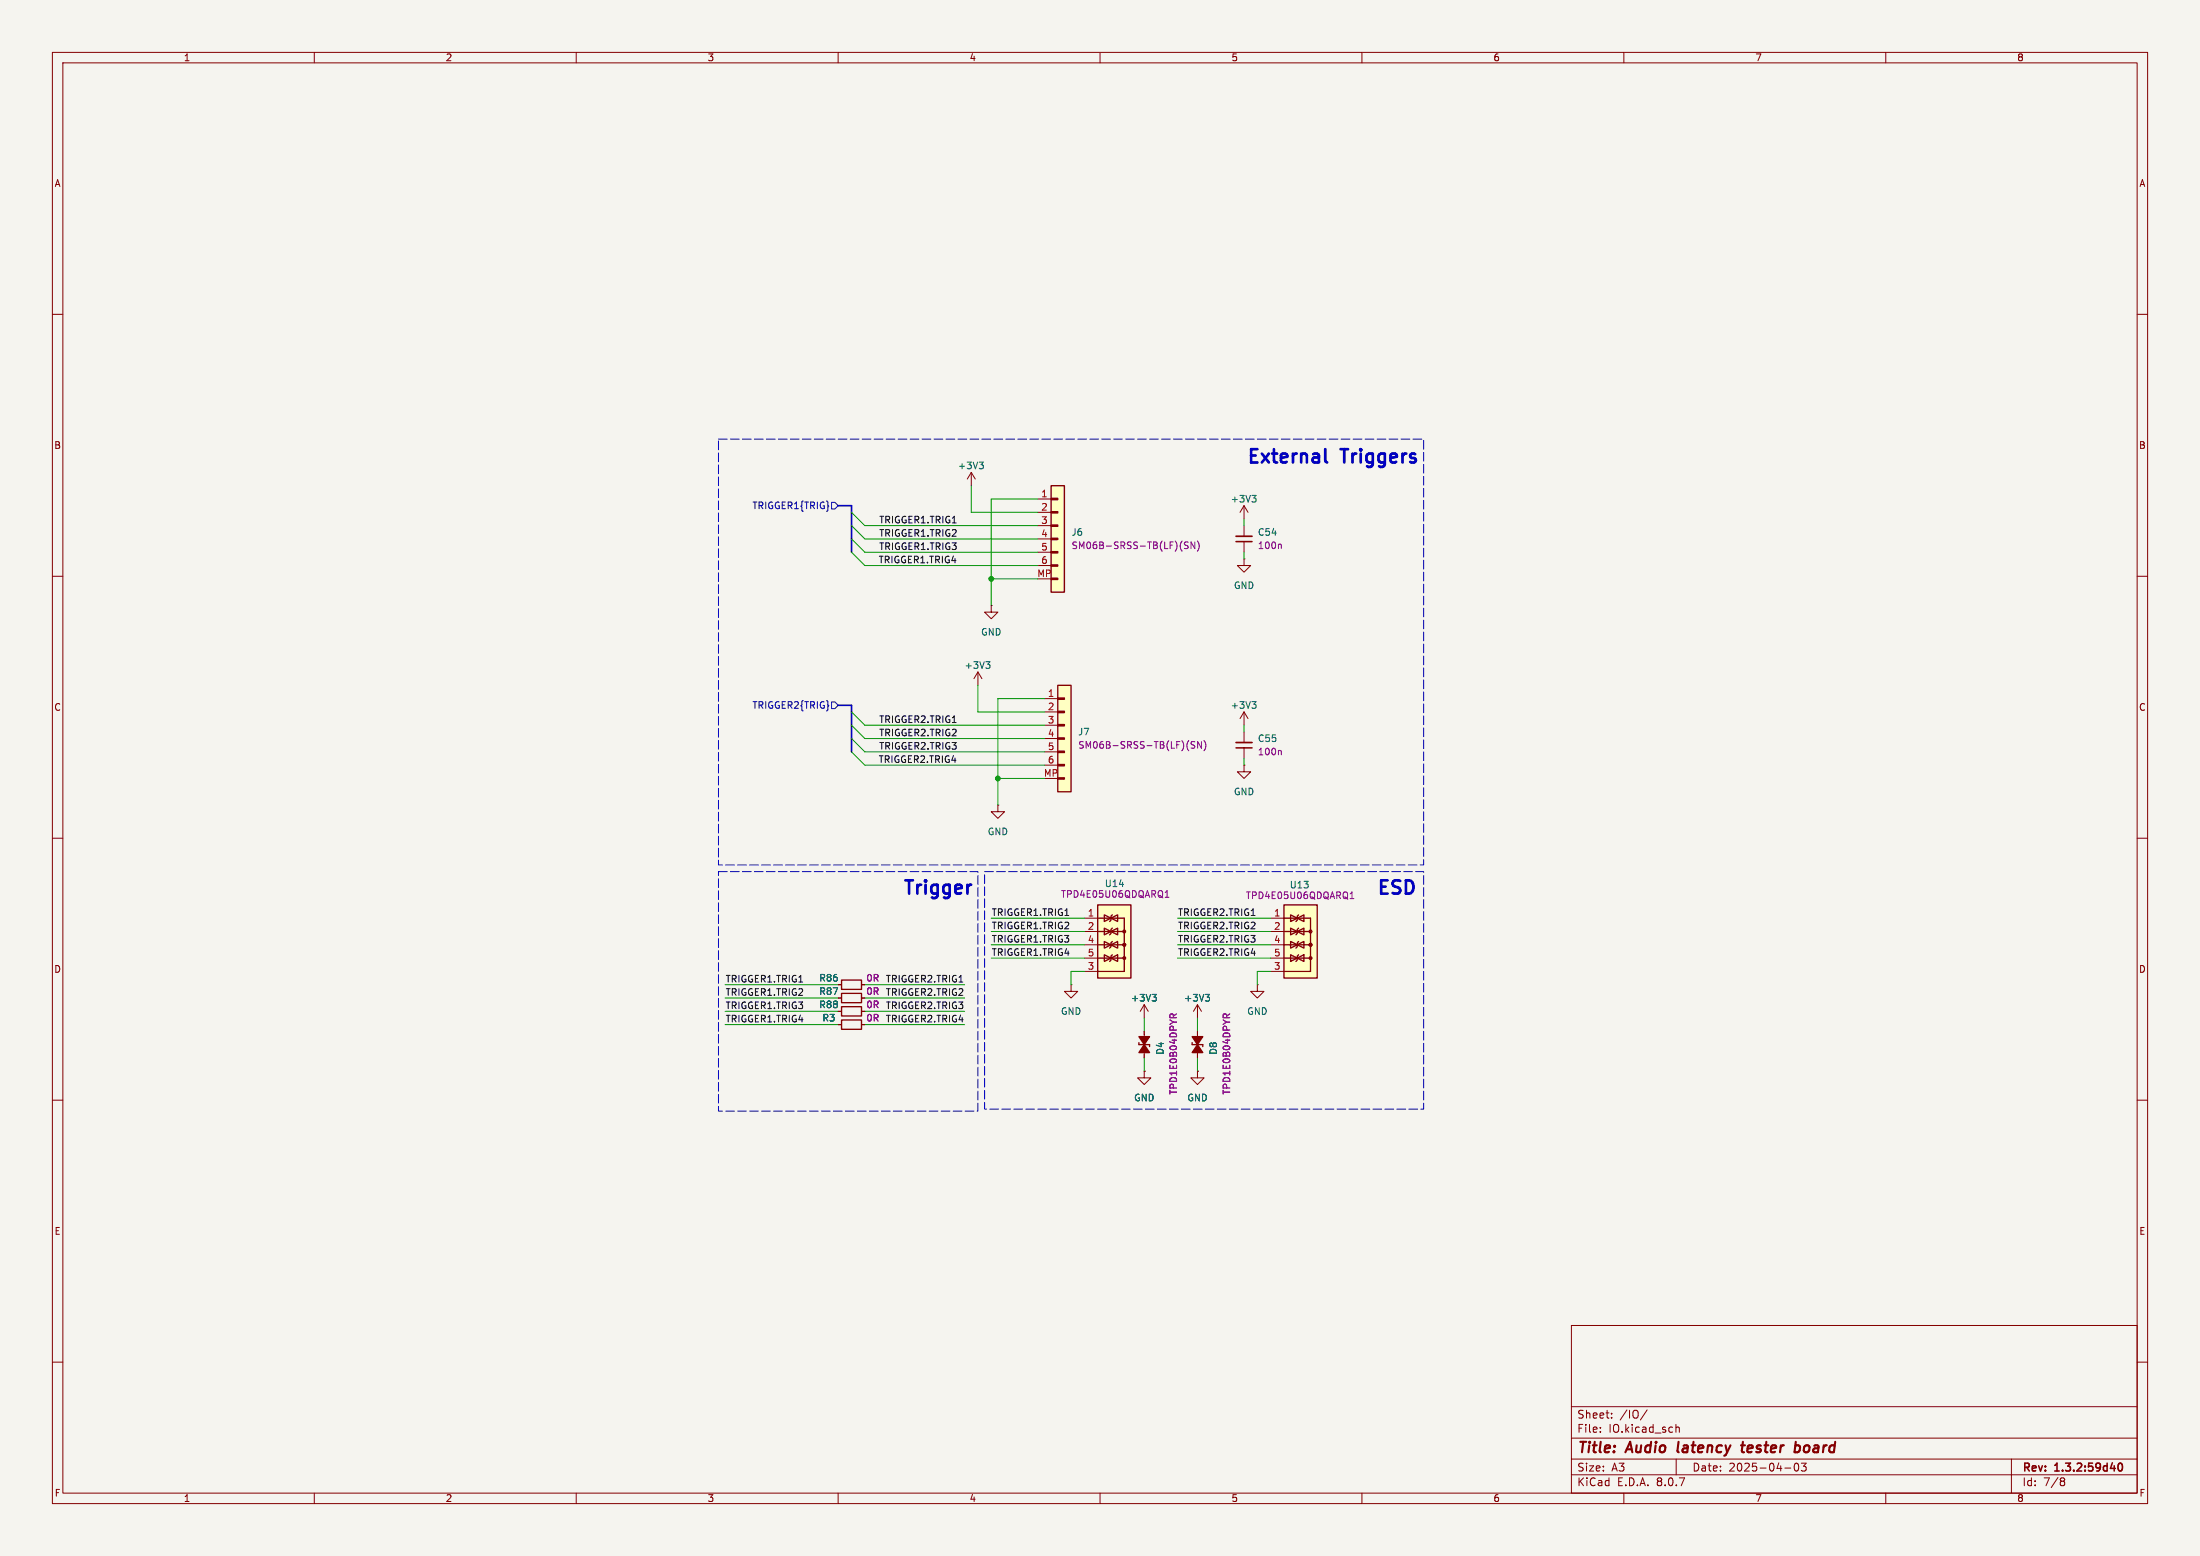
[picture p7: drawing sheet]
<svg xmlns="http://www.w3.org/2000/svg" width="420mm" height="297mm" viewBox="0 0 420 297" stroke-linecap="round" stroke-linejoin="round" font-family="sans-serif">
<path d="M0 0h420v297h-420z" fill="#f5f4ef" stroke="#f5f4ef" stroke-width=".19"/>
<g fill="none" stroke="#840000" stroke-width=".19">
<path d="M10 10h400v277h-400zM12 12h396v273h-396zM60 10v2M110 10v2M160 10v2M210 10v2M260 10v2M310 10v2M360 10v2M10 60h2M408 60h2M185.4 90.2v2.5"/>
<path d="M185.4 90.2l-.7 1.2M185.4 90.2l.8 1.2M10 110h2M408 110h2M10 160h2M408 160h2M204.5 188v1.2h1.2l-1.2 1.3-1.3-1.3h1.3M204.5 188h.1M10 210h2M408 210h2M300 253h108v32h-108zM10 260h2"/>
<path d="M300 278.5h108M300 274.5h108M300 268.5h108M305.5 273.2v.2M305.5 272.5v.1M307.7 270.5v.2M307.7 269.8v.1M314.4 269.1l-1.2 1.9M319.9 271.9v1.5M319.9 272.5l.3-.1 .3 .1 .1 .9M320 278.5v3M342.7 279.4l.2-.1a.8 .8 0 0 1 .5 .7 .8 .8 0 0 1-.5 .8l-.2-.2-.2-.4z"/>
<path d="M343.9 279.3h.9l-.5 .6 .4 .1v.6l-.2 .2-.6-.2M384 278.5v6.5M408 260h2M60 285v2M110 285v2M160 285v2M210 285v2M260 285v2M300 281.5h108M310 285v2M340.7 280.2h1.2M360 285v2"/>
<path d="M393.6 282.1l.4 .1 .2 .2-.3 .3M393.6 282.7h.3M393.9 282.7l.2 .2 .1 .4-.2 .2-.4 .1"/>
</g>
<path d="M404.5 279.4l.2-.1a.8 .8 0 0 1 .5 .7 .8 .8 0 0 1-.5 .8l-.2-.2-.2-.4z" fill="none" stroke="#840000" stroke-width=".3"/>
<path d="M320.4 275.2l-.1 1.9M332.4 275.9h.7M332.7 275.2l-.2 1.7 .1 .2 .4 .1M342.9 275.9h.4l.3 .2v.7a.66 .66 0 0 1-.8 .4" fill="none" stroke="#840000" stroke-width=".4"/>
<path d="M186.9 88.2h.8l-.4 .5M187.5 88.7l.2 .2v.3l-.2 .3" fill="none" stroke="#006464" stroke-width=".19"/>
<g fill="#ffffc2">
<path d="M201.9 148.5h1.3v.2h-1.3z"/>
<path d="M201.9 145.9h1.3v.3h-1.3z"/>
<path d="M201.9 143.4h1.3v.2h-1.3z"/>
<path d="M201.9 140.8h1.3v.3h-1.3z"/>
<path d="M201.9 138.3h1.3v.3h-1.3z"/>
<path d="M201.9 135.8h1.3v.2h-1.3z"/>
<path d="M201.9 133.2h1.3v.3h-1.3z"/>
<path d="M201.9 130.8h2.6v20.3h-2.6z"/>
</g>
<path d="M201.9 138.3h1.3v.3h-1.3zM201.9 135.8h1.3v.2h-1.3zM201.9 133.2h1.3v.3h-1.3zM201.9 130.8h2.6v20.3h-2.6zM201.9 148.5h1.3v.2h-1.3zM201.9 145.9h1.3v.3h-1.3zM201.9 143.4h1.3v.2h-1.3zM201.9 140.8h1.3v.3h-1.3zM160.7 194.7h3.8v1.8h-3.8zM160.7 187.1h3.8v1.7h-3.8zM160.7 192.2h3.8v1.7h-3.8zM160.7 189.6h3.8v1.8h-3.8z" fill="none" stroke="#840000" stroke-width=".25"/>
<g fill="none" stroke="#840000" stroke-width=".19">
<path d="M199.4 133.4h2.5M199.4 135.9h2.5M199.4 138.4h2.5M237.5 135.9v2.5M237.5 139.7v2M237.5 135.9l-.8 1.3M237.5 135.9l.8 1.3M199.4 141h2.5M199.4 143.5h2.5M199.4 146.1h2.5M237.5 146.1v1.2h1.3l-1.3 1.3-1.3-1.3h1.3M237.5 146.1h.1"/>
<path d="M237.5 142.7v2.1M160 195.6h.7M160 188h.7M160 193h.7M160 190.5h.7M164.5 195.6h.6M164.5 188h.6M164.5 193h.6M164.5 190.5h.6M218.4 191.8v2.5M218.4 191.8l-.7 1.2M218.4 191.8l.8 1.2"/>
</g>
<path d="M228.1 141.6l-.5-.1-.2 .2v.3l.6 .3 .1 .3-.2 .2h-.5M229.4 141.5v1.3l-.8-1.3v1.3M229.8 141.4a1.46 1.46 0 0 1 0 1.9M244.4 143.2l.2 .2v.7" fill="none" stroke="#840084" stroke-width=".19"/>
<path d="M239 133.9h.8l-.4 .5M239.5 134.4l.3 .3v.3l-.3 .2M220 189.8h.7l-.4 .5M220.5 190.3l.2 .2v.3l-.2 .3" fill="none" stroke="#006464" stroke-width=".19"/>
<path d="M236 142.7h3" fill="none" stroke="#840000" stroke-width=".3"/>
<path d="M236 141.7h3" fill="none" stroke="#840000" stroke-width=".33"/>
<path d="M209.5 177.8h5.1M209.5 175.3h5.1v10.1h-5.1M209.5 182.9h5.1M209.5 180.3h5.1" fill="none" stroke="#ffffc2" stroke-width=".19"/>
<g fill="#ffffc2">
<path d="M212.1 182.5l.2-.3-.5 1.3 .3-.2z"/>
<path d="M212.1 180l.2-.3-.5 1.3 .3-.3z"/>
<path d="M212.3 177.2l-.2 .2v.8l-.3 .2z"/>
<path d="M212.1 174.9l.2-.3-.5 1.3 .3-.3z"/>
<path d="M210.8 182.2l1.3 .7-1.3 .6z"/>
<path d="M210.8 179.7l1.3 .6-1.3 .7z"/>
<path d="M212.1 180.3l1.3-.6v1.3z"/>
<path d="M210.8 177.2l1.3 .6-1.3 .6z"/>
<path d="M212.1 177.8l1.3-.6v1.2z"/>
<path d="M210.8 174.6l1.3 .7-1.3 .6z"/>
<path d="M212.1 175.3l1.3-.7v1.3z"/>
<path d="M212.1 182.9l1.3-.7v1.3z"/>
<path d="M209.5 172.7h6.4v14h-6.4z"/>
</g>
<g fill="#ffffc2" stroke="#ffffc2" stroke-width=".19">
<circle cx="214.6" cy="182.9" r=".25"/>
<circle cx="214.6" cy="180.3" r=".25"/>
<circle cx="214.6" cy="177.8" r=".25"/>
</g>
<g fill="none" stroke="#840000" stroke-width=".25">
<path d="M209.5 172.7h6.4v14h-6.4zM209.5 177.8h5.1M209.5 175.3h5.1v10.1h-5.1M210.8 179.7l1.3 .6-1.3 .7zM210.8 177.2l1.3 .6-1.3 .6zM210.8 174.6l1.3 .7-1.3 .6zM212.1 177.8l1.3-.6v1.2zM212.1 175.3l1.3-.7v1.3zM212.3 179.7l-.2 .3v.7l-.3 .3M212.3 177.2l-.2 .2v.8l-.3 .2M212.3 174.6l-.2 .3v.7l-.3 .3M209.5 182.9h5.1"/>
<path d="M209.5 180.3h5.1M210.8 182.2l1.3 .7-1.3 .6zM212.1 180.3l1.3-.6v1.3zM212.1 182.9l1.3-.7v1.3zM212.3 182.2l-.2 .3v.8l-.3 .2"/>
<circle cx="214.6" cy="177.8" r=".25"/>
<circle cx="214.6" cy="182.9" r=".25"/>
<circle cx="214.6" cy="180.3" r=".25"/>
</g>
<path d="M237.5 100.3v2.1M237.5 103.4v2M207 175.3h2.5M207 177.8h2.5M207 185.4h2.5M207 180.3h2.5M207 182.9h2.5" fill="none" stroke="#840000" stroke-width=".19"/>
<path d="M244.4 103.9l.2 .1v.7M222.4 171.3h.8M222.4 170.4l.4-.4v1.3" fill="none" stroke="#840084" stroke-width=".19"/>
<path d="M236 103.4h3" fill="none" stroke="#840000" stroke-width=".3"/>
<path d="M236 102.4h3" fill="none" stroke="#840000" stroke-width=".33"/>
<path d="M245.1 177.8h5.1M245.1 175.3h5.1v10.1h-5.1M245.1 182.9h5.1M245.1 180.3h5.1" fill="none" stroke="#ffffc2" stroke-width=".19"/>
<g fill="#ffffc2">
<path d="M247.6 182.5l.3-.3-.5 1.3 .2-.2z"/>
<path d="M247.9 179.7l-.3 .3v.7l-.2 .3z"/>
<path d="M247.6 177.4l.3-.2-.5 1.2 .2-.2z"/>
<path d="M247.6 174.9l.3-.3-.5 1.3 .2-.3z"/>
<path d="M246.4 182.2l1.2 .7-1.2 .6z"/>
<path d="M246.4 179.7l1.2 .6-1.2 .7z"/>
<path d="M247.6 180.3l1.3-.6v1.3z"/>
<path d="M246.4 177.2l1.2 .6-1.2 .6z"/>
<path d="M247.6 177.8l1.3-.6v1.2z"/>
<path d="M246.4 174.6l1.2 .7-1.2 .6z"/>
<path d="M247.6 175.3l1.3-.7v1.3z"/>
<path d="M247.6 182.9l1.3-.7v1.3z"/>
<path d="M245.1 172.7h6.4v14h-6.4z"/>
</g>
<g fill="#ffffc2" stroke="#ffffc2" stroke-width=".19">
<circle cx="250.2" cy="182.9" r=".25"/>
<circle cx="250.2" cy="180.3" r=".25"/>
<circle cx="250.2" cy="177.8" r=".25"/>
</g>
<g fill="none" stroke="#840000" stroke-width=".25">
<path d="M245.1 172.7h6.4v14h-6.4zM245.1 177.8h5.1M245.1 175.3h5.1v10.1h-5.1M246.4 179.7l1.2 .6-1.2 .7zM246.4 177.2l1.2 .6-1.2 .6zM246.4 174.6l1.2 .7-1.2 .6zM247.6 177.8l1.3-.6v1.2zM247.6 175.3l1.3-.7v1.3zM247.9 179.7l-.3 .3v.7l-.2 .3M247.9 177.2l-.3 .2v.8l-.2 .2M247.9 174.6l-.3 .3v.7l-.2 .3M217.4 199v.4h2.1v.4"/>
<path d="M227.6 199v.4h2v.4M245.1 182.9h5.1M245.1 180.3h5.1M246.4 182.2l1.2 .7-1.2 .6zM247.6 180.3l1.3-.6v1.3zM247.6 182.9l1.3-.7v1.3zM247.9 182.2l-.3 .3v.8l-.2 .2"/>
<circle cx="250.2" cy="177.8" r=".25"/>
<circle cx="250.2" cy="182.9" r=".25"/>
<circle cx="250.2" cy="180.3" r=".25"/>
</g>
<g fill="none" stroke="#840000" stroke-width=".19">
<path d="M189.2 115.6v1.2h1.3l-1.3 1.3-1.2-1.3h1.2M189.2 115.6h.1M237.5 106.7v1.3h1.3l-1.3 1.2-1.3-1.2h1.3M237.5 106.7h.1M186.7 128.3v2.5M186.7 128.3l-.8 1.2M186.7 128.3l.8 1.2M190.5 153.7v1.2h1.3l-1.3 1.3-1.3-1.3h1.3M190.5 153.7h.1M242.6 175.3h2.5M242.6 177.8h2.5M218.4 196.9v5"/>
<path d="M228.6 191.8v2.5M228.6 196.9v5M228.6 191.8l-.8 1.2M228.6 191.8l.8 1.2M240 188v1.2h1.3l-1.3 1.3-1.2-1.3h1.2M240 188h.1M242.6 185.4h2.5M242.6 180.3h2.5M242.6 182.9h2.5M218.4 204.5v1.2h1.3l-1.3 1.3-1.2-1.3h1.2M218.4 204.5h.1M228.6 204.5v1.2h1.3l-1.3 1.3-1.3-1.3h1.3"/>
<path d="M228.6 204.5h.1"/>
</g>
<path d="M257.7 171.5h.8M257.7 170.6l.4-.3v1.2M223.3 193.8l.3-.3 .3 .1 .1 .2M224.6 193.5l-.6 .4M233.5 193.8l.2-.3 .3 .1 .2 .2M234.8 193.5l-.6 .4" fill="none" stroke="#840084" stroke-width=".19"/>
<path d="M188.2 126.3h.8l-.4 .5M188.7 126.8l.3 .2v.3l-.3 .3M230.1 189.8h.8l-.4 .5M230.7 190.3l.2 .2v.3l-.2 .3" fill="none" stroke="#006464" stroke-width=".19"/>
<g fill="#840000" stroke="#840000" stroke-width=".25">
<path d="M218.4 199.4l1.1 1.5h-2.1z"/>
<path d="M217.4 197.9h2.1l-1.1 1.5z"/>
<path d="M228.6 199.4l1 1.5h-2z"/>
<path d="M227.6 197.9h2l-1 1.5z"/>
</g>
<g fill="#ffffc2">
<path d="M200.7 110.4h1.2v.2h-1.2z"/>
<path d="M200.7 107.8h1.2v.3h-1.2z"/>
<path d="M200.7 105.3h1.2v.2h-1.2z"/>
<path d="M200.7 102.7h1.2v.3h-1.2z"/>
<path d="M200.7 100.2h1.2v.3h-1.2z"/>
<path d="M200.7 97.7h1.2v.2h-1.2z"/>
<path d="M200.7 95.1h1.2v.3h-1.2z"/>
<path d="M200.7 92.7h2.5v20.3h-2.5z"/>
</g>
<path d="M200.7 97.7h1.2v.2h-1.2zM200.7 95.1h1.2v.3h-1.2zM200.7 92.7h2.5v20.3h-2.5zM200.7 110.4h1.2v.2h-1.2zM200.7 107.8h1.2v.3h-1.2zM200.7 105.3h1.2v.2h-1.2zM200.7 102.7h1.2v.3h-1.2zM200.7 100.2h1.2v.3h-1.2z" fill="none" stroke="#840000" stroke-width=".25"/>
<g fill="none" stroke="#840000" stroke-width=".19">
<path d="M198.1 95.3h2.6M198.1 97.8h2.6M237.5 96.5v2.6M237.5 96.5l-.8 1.3M237.5 96.5l.8 1.3M198.1 100.3h2.6M198.1 102.9h2.6M198.1 105.4h2.6M198.1 108h2.6M160 195.6h.7M160 188h.7M160 193h.7"/>
<path d="M160 190.5h.7M164.5 195.6h.6M164.5 188h.6M164.5 193h.6M164.5 190.5h.6M218.4 196.9v.6M228.6 196.9v.6M218.4 204.5h.1M218.4 201.3v.6M228.6 204.5h.1M228.6 201.3v.6"/>
</g>
<path d="M226.8 103.5l-.5-.1-.1 .2v.3l.5 .3 .1 .3-.2 .2h-.5M228.1 103.4v1.3l-.7-1.3v1.3M228.6 103.3a1.46 1.46 0 0 1 0 1.9M223.3 193.8l.3-.3 .3 .1 .1 .2M224.6 193.5l-.6 .4M233.5 193.8l.2-.3 .3 .1 .2 .2M234.8 193.5l-.6 .4" fill="none" stroke="#840084" stroke-width=".19"/>
<path d="M239 94.6h.8l-.4 .4M239.5 95l.3 .3v.3l-.3 .2M220 189.8h.7l-.4 .5M220.5 190.3l.2 .2v.3l-.2 .3M230.1 189.8h.8l-.4 .5M230.7 190.3l.2 .2v.3l-.2 .3" fill="none" stroke="#006464" stroke-width=".19"/>
<path d="M158.7 95.9h.7l.6 .6-.6 .7h-.7zM158.7 134h.7l.6 .6-.6 .7h-.7z" fill="none" stroke="#000084" stroke-width=".19"/>
<path d="M253 85.7v2.2l.4 .4" fill="none" stroke="#0000c2" stroke-width=".51"/>
<path d="M137.2 83.8h134.6v81.3h-134.6zM137.2 166.4h49.5v45.7h-49.5zM188 166.4h83.8v45.3h-83.8z" fill="none" stroke="#0000c2" stroke-width=".19" stroke-dasharray="1.7 .6"/>
<path d="M160 96.5h2.6v8.9M160 134.6h2.6v8.9" fill="none" stroke="#000084" stroke-width=".3"/>
<g fill="none" stroke="#009600" stroke-width=".19">
<path d="M162.6 97.8l2.5 2.5h33M185.4 92.7v5.1h12.7M198.1 95.3h-8.9v20.3M237.5 99.1v1.2M162.6 105.4l2.5 2.6h33M162.6 102.9l2.5 2.5h33M162.6 100.3l2.5 2.6h33M189.2 110.5h8.9M237.5 105.4v1.3M162.6 135.9l2.5 2.5h34.3M162.6 138.4l2.5 2.6h34.3M186.7 130.8v5.1h12.7"/>
<path d="M199.4 133.4h-8.9v20.3M237.5 138.4v1.3M162.6 141l2.5 2.5h34.3M162.6 143.5l2.5 2.6h34.3M190.5 148.6h8.9M237.5 144.8v1.3M189.2 175.3h17.8M189.2 177.8h17.8M224.8 175.3h17.8M224.8 177.8h17.8M138.4 188h21.6M138.4 190.5h21.6"/>
<path d="M138.4 195.6h21.6M138.4 193h21.6M165.1 188h19M165.1 190.5h19M165.1 195.6h19M165.1 193h19M189.2 182.9h17.8M189.2 180.3h17.8M207 185.4h-2.5v2.6M218.4 194.3v2.6M224.8 182.9h17.8M224.8 180.3h17.8"/>
<path d="M228.6 194.3v2.6M242.6 185.4h-2.6v2.6M218.4 201.9v2.6M228.6 201.9v2.6"/>
</g>
<g fill="#009600" stroke="#009600" stroke-width=".19">
<circle cx="190.5" cy="148.6" r=".46"/>
<circle cx="189.2" cy="110.5" r=".46"/>
</g>
<g font-size="3.5" fill="#0000c2">
<text x="237.7" y="89.2">External</text>
<text x="256.2" y="89.2">Triggers</text>
<text x="172.1" y="171.5">Trigger</text>
<text x="262.6" y="171.5">ESD</text>
</g>
<g font-size="2.8" fill="#840000">
<text x="301" y="277.9">Title:</text>
<text x="310.6" y="277.9">Audio</text>
<text x="321.1" y="277.9">latency</text>
<text x="334.2" y="277.9">tester</text>
<text x="345" y="277.9">board</text>
</g>
<g font-size="2.1" fill="#840000">
<text x="301" y="273.7">File:</text>
<text x="301" y="271">Sheet:</text>
<text x="307.1" y="273.7">IO.kicad_sch</text>
<text x="309.2" y="271">/IO/</text>
<text x="301" y="281.1">Size:</text>
<text x="307.6" y="281.1">A3</text>
<text x="323" y="281.1">Date:</text>
<text x="330" y="281.1">2025-04-03</text>
<text x="386" y="281.3">Rev:</text>
<text x="392.4" y="281.3">1.3.2:59d40</text>
<text x="301" y="283.9">KiCad</text>
<text x="308.7" y="283.9">E.D.A.</text>
<text x="316.3" y="283.9">8.0.7</text>
<text x="386" y="283.9">Id:</text>
<text x="390.1" y="283.9">7/8</text>
</g>
<g font-size="1.8" fill="#840000">
<text x="35" y="11.9">1</text>
<text x="85" y="11.9">2</text>
<text x="135" y="11.9">3</text>
<text x="185" y="11.9">4</text>
<text x="235" y="11.9">5</text>
<text x="285" y="11.9">6</text>
<text x="335" y="11.9">7</text>
<text x="385" y="11.9">8</text>
<text x="10.3" y="35.9">A</text>
<text x="408.3" y="35.9">A</text>
<text x="10.3" y="85.9">B</text>
<text x="408.2" y="85.9">B</text>
<text x="10.3" y="135.9">C</text>
<text x="408.2" y="135.9">C</text>
<text x="10.3" y="185.9">D</text>
<text x="408.2" y="185.9">D</text>
<text x="10.3" y="235.9">E</text>
<text x="408.3" y="235.9">E</text>
<text x="10.3" y="285.9">F</text>
<text x="35" y="286.9">1</text>
<text x="85" y="286.9">2</text>
<text x="135" y="286.9">3</text>
<text x="185" y="286.9">4</text>
<text x="235" y="286.9">5</text>
<text x="285" y="286.9">6</text>
<text x="335" y="286.9">7</text>
<text x="385" y="286.9">8</text>
<text x="408.3" y="285.9">F</text>
</g>
<g font-size="1.8" fill="#006464">
<text x="182.8" y="89.8">+3V3</text>
<text x="234.9" y="96.1">+3V3</text>
<text x="204.5" y="102.5">J6</text>
<text x="240" y="102.5">C54</text>
<text x="235.5" y="112.6">GND</text>
<text x="187.2" y="121.5">GND</text>
<text x="184.1" y="127.9">+3V3</text>
<text x="234.9" y="135.5">+3V3</text>
<text x="205.7" y="140.6">J7</text>
<text x="240" y="141.8">C55</text>
<text x="235.5" y="152">GND</text>
<text x="188.5" y="159.6">GND</text>
<text x="156.3" y="187.5">R86</text>
<text x="156.3" y="190.1">R87</text>
<text x="215.8" y="191.4">+3V3</text>
<text x="226" y="191.4">+3V3</text>
<text x="156.3" y="192.6">R88</text>
<text x="156.9" y="195.2">R3</text>
<text x="202.4" y="193.9">GND</text>
<text x="238" y="193.9">GND</text>
<text x="222.4" y="201.4" transform="rotate(-90 222.4 201.4)">D4</text>
<text x="232.5" y="201.4" transform="rotate(-90 232.5 201.4)">D8</text>
<text x="216.4" y="210.4">GND</text>
<text x="226.6" y="210.4">GND</text>
</g>
<g font-size="1.8" fill="#a90000">
<text x="198.7" y="95">1</text>
<text x="198.7" y="97.5">2</text>
<text x="198.7" y="100.1">3</text>
<text x="198.7" y="102.6">4</text>
<text x="198.7" y="105.2">5</text>
<text x="198.7" y="107.7">6</text>
<text x="197.9" y="110.2">MP</text>
<text x="200" y="133.1">1</text>
<text x="200" y="135.6">2</text>
<text x="200" y="138.2">3</text>
<text x="200" y="140.7">4</text>
<text x="200" y="143.3">5</text>
<text x="199.2" y="148.3">MP</text>
<text x="200" y="145.8">6</text>
<text x="207.6" y="175">1</text>
<text x="207.6" y="177.5">2</text>
<text x="243.1" y="175">1</text>
<text x="243.1" y="177.5">2</text>
<text x="207.6" y="185.2">3</text>
<text x="207.6" y="180.1">4</text>
<text x="207.6" y="182.6">5</text>
<text x="243.1" y="185.2">3</text>
<text x="243.1" y="180.1">4</text>
<text x="243.1" y="182.6">5</text>
</g>
<g font-size="1.8" fill="#000084">
<text x="143.5" y="97.4">TRIGGER1{TRIG}</text>
<text x="143.5" y="135.5">TRIGGER2{TRIG}</text>
</g>
<g font-size="1.8" fill="#0f0f0f">
<text x="167.7" y="100">TRIGGER1.TRIG1</text>
<text x="167.6" y="107.6">TRIGGER1.TRIG4</text>
<text x="167.7" y="102.5">TRIGGER1.TRIG2</text>
<text x="167.7" y="105.1">TRIGGER1.TRIG3</text>
<text x="167.7" y="143.2">TRIGGER2.TRIG3</text>
<text x="167.7" y="140.6">TRIGGER2.TRIG2</text>
<text x="167.7" y="138.1">TRIGGER2.TRIG1</text>
<text x="167.6" y="145.7">TRIGGER2.TRIG4</text>
<text x="189.2" y="177.5">TRIGGER1.TRIG2</text>
<text x="189.2" y="180">TRIGGER1.TRIG3</text>
<text x="189.2" y="174.9">TRIGGER1.TRIG1</text>
<text x="224.8" y="177.5">TRIGGER2.TRIG2</text>
<text x="224.8" y="174.9">TRIGGER2.TRIG1</text>
<text x="224.8" y="180">TRIGGER2.TRIG3</text>
<text x="189.2" y="182.5">TRIGGER1.TRIG4</text>
<text x="224.8" y="182.5">TRIGGER2.TRIG4</text>
<text x="138.4" y="187.6">TRIGGER1.TRIG1</text>
<text x="138.4" y="190.2">TRIGGER1.TRIG2</text>
<text x="169" y="190.2">TRIGGER2.TRIG2</text>
<text x="169" y="187.6">TRIGGER2.TRIG1</text>
<text x="138.4" y="195.2">TRIGGER1.TRIG4</text>
<text x="138.4" y="192.7">TRIGGER1.TRIG3</text>
<text x="169" y="195.2">TRIGGER2.TRIG4</text>
<text x="169" y="192.7">TRIGGER2.TRIG3</text>
</g>
<g font-size="1.8" fill="#840084">
<text x="204.5" y="105">SM06B-SRSS-TB(LF)(SN)</text>
<text x="240" y="105">100n</text>
<text x="205.7" y="143.1">SM06B-SRSS-TB(LF)(SN)</text>
<text x="240" y="144.4">100n</text>
<text x="202.4" y="171.5">TPD4E05U06QDQARQ1</text>
<text x="210.8" y="169.5">U14</text>
<text x="237.7" y="171.8">TPD4E05U06QDQARQ1</text>
<text x="246.1" y="169.8">U13</text>
<text x="165.3" y="187.5">0R</text>
<text x="165.3" y="190.1">0R</text>
<text x="165.3" y="195.2">0R</text>
<text x="165.3" y="192.6">0R</text>
<text x="224.9" y="209" transform="rotate(-90 224.9 209)">TPD1E0B04DPYR</text>
<text x="235" y="209" transform="rotate(-90 235 209)">TPD1E0B04DPYR</text>
</g>
</svg>
